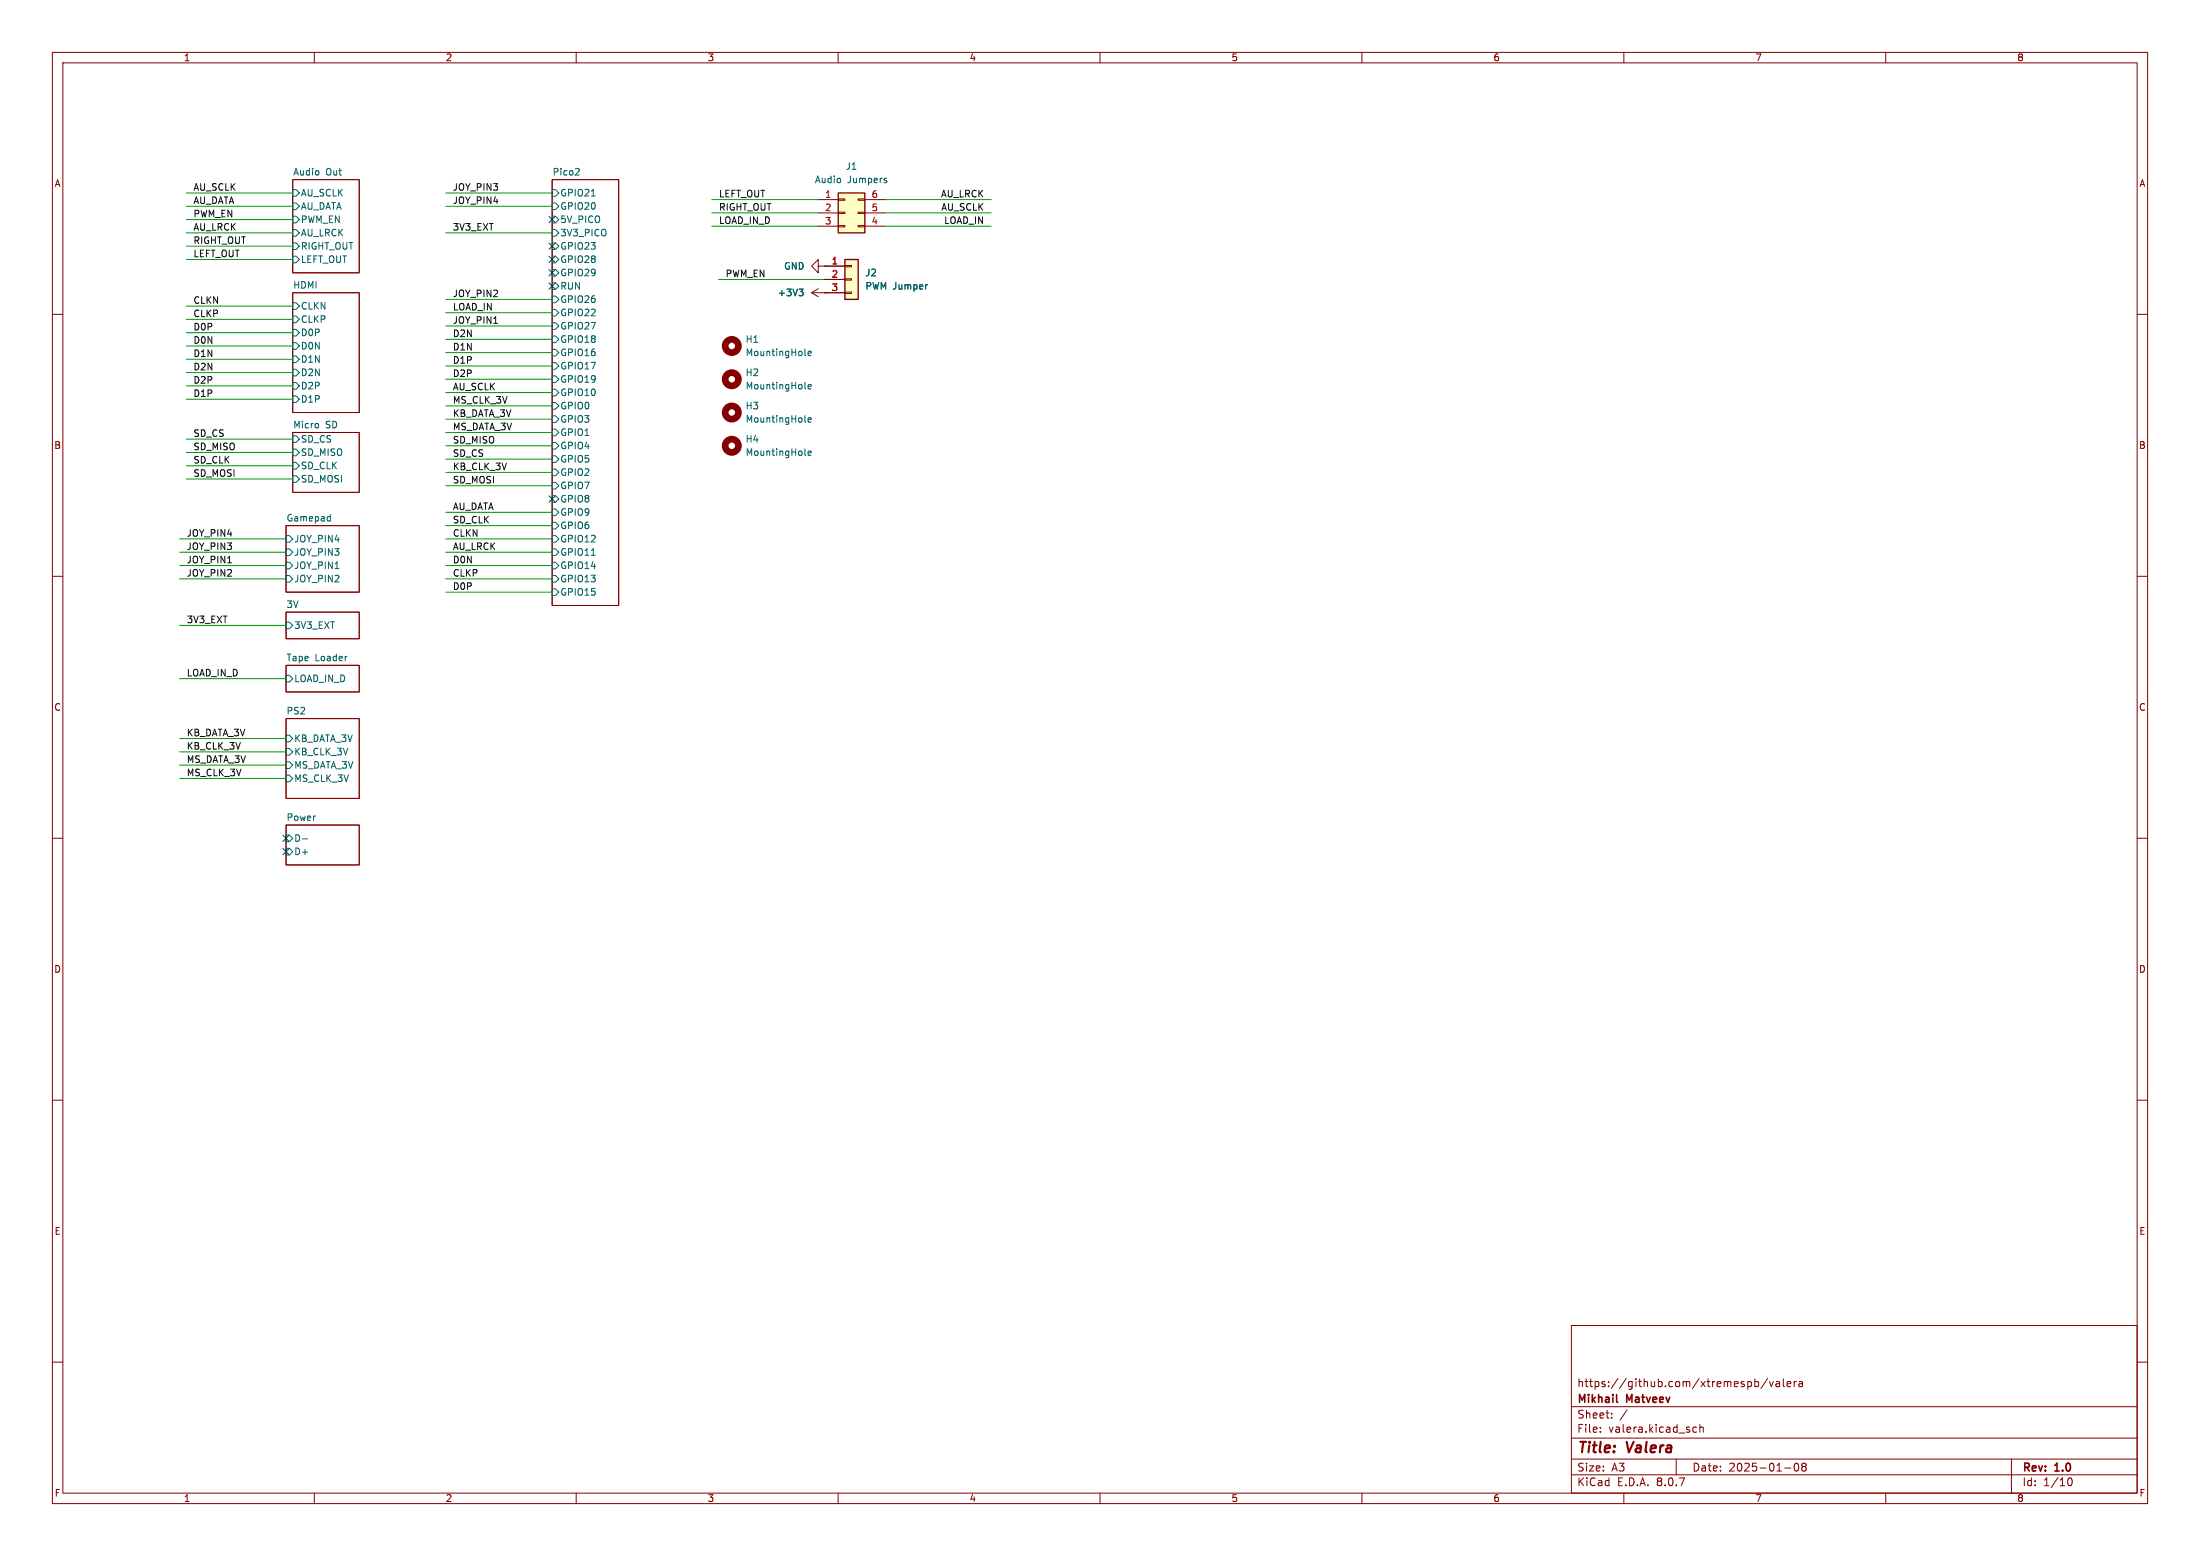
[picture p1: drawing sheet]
<svg xmlns="http://www.w3.org/2000/svg" width="420mm" height="297mm" viewBox="0 0 420 297" stroke-linecap="round" stroke-linejoin="round" font-family="sans-serif">
<g fill="none" stroke="#840000" stroke-width=".19">
<path d="M10 10h400v277h-400zM12 12h396v273h-396zM60 10v2M110 10v2M160 10v2M210 10v2M260 10v2M310 10v2M360 10v2M55.9 34.3h12.7v17.8h-12.7zM105.4 34.3h12.7v81.3h-12.7zM55.9 55.9h12.7v22.8h-12.7z"/>
<path d="M154.9 55.9l1.3 .7M154.9 55.9h2.6M156.2 55.1l-1.3 .8M157.5 55.9h.1M10 60h2M408 60h2M55.9 82.6h12.7v11.4h-12.7zM10 110h2M54.6 116.8h14v5.1h-14zM54.6 100.3h14v12.7h-14zM408 110h2M54.6 137.2h14v15.2h-14z"/>
<path d="M54.6 127h14v5.1h-14zM10 160h2M54.6 157.5h14v7.6h-14zM408 160h2M10 210h2M408 210h2M300 253h108v32h-108zM10 260h2M300 278.5h108M300 274.5h108M300 268.5h108M305.5 273.2v.2"/>
<path d="M305.5 272.5v.1M307.7 270.5v.2M307.7 269.8v.1M310.6 269.1l-1.3 1.9M320 278.5v3M323.2 273.1l.2 .3 .5-.1M323.9 272.5l-.5-.1-.2 .3M324.5 272.5l.2-.1 .4 .1 .1 .9M324.5 271.9v1.5M335 263.8l.4-.1 .3 .3-.1 .6h-.6M335 263.2v1.5M337.4 263.1l-1.2 1.9"/>
<path d="M337.8 263.7l.4 1 .3-1M339.1 263.8h.6v.9M339.7 264l-.5 .1a.29 .29 0 0 0-.2 .3 .29 .29 0 0 0 .2 .3l.5-.1M340.4 263.2v1.3l.3 .2M341.2 264.2l.7-.2-.1-.2-.4-.1-.2 .2v.7h.6M342.5 263.7v1M342.7 279.4l.2-.1a.8 .8 0 0 1 .5 .7 .8 .8 0 0 1-.5 .8l-.2-.2-.2-.4zM342.9 263.7l-.2 .1-.2 .2M343.4 263.8h.6l.1 .9M344.1 264l-.5 .1a.29 .29 0 0 0-.2 .3 .29 .29 0 0 0 .2 .3l.5-.1M344.2 279.9l-.3-.3 .3-.3 .5 .1 .1 .2-.3 .3M344.2 279.9l-.3 .3 .1 .4 .2 .2 .5-.1 .1-.2-.1-.4-.2-.2"/>
<path d="M344.2 279.9h.3M384 278.5v6.5M408 260h2M60 285v2M110 285v2M160 285v2M210 285v2M260 285v2M300 281.5h108M310 285v2M340.7 280.2h1.2M360 285v2"/>
<path d="M394.7 282.7l.2-.5 .2-.1a.8 .8 0 0 1 .5 .7 .8 .8 0 0 1-.5 .8l-.2-.2-.2-.4"/>
</g>
<path d="M308.6 267.5l.2 .2" fill="none" stroke="#840000" stroke-width=".3"/>
<g fill="none" stroke="#006464" stroke-width=".19">
<path d="M55.9 36.2h.6l.6 .6-.6 .7h-.6zM55.9 38.7h.6l.6 .7-.6 .6h-.6zM105.4 36.2h.6l.7 .6-.7 .7h-.6zM105.4 38.7h.6l.7 .7-.7 .6h-.6zM110.3 32.1l.3 .3-.1 .3-.7 .7h.8M112.9 37.4h.7M55.9 57.8h.6l.6 .6-.6 .7h-.6zM55.9 41.3h.6l.6 .6-.6 .6h-.6zM55.9 43.8h.6l.6 .7-.6 .6h-.6zM55.9 46.4h.6l.6 .6-.6 .6h-.6zM55.9 48.9h.6l.6 .6-.6 .7h-.6zM105.4 41.3h.6l.7 .6-.7 .6h-.6z"/>
<path d="M105.4 43.8h.6l.7 .7-.7 .6h-.6zM105.4 46.4h.6l.7 .6-.7 .6h-.6zM105.4 48.9h.6l.7 .6-.7 .7h-.6zM105.4 51.4h.6l.7 .7-.7 .6h-.6zM105.4 54h.6l.7 .6-.7 .6h-.6zM105.4 56.5h.6l.7 .7-.7 .6h-.6zM105.4 59.1h.6l.7 .6-.7 .6h-.6zM152.5 55.2h.8l-.4 .5M153.1 55.7l.2 .2v.3l-.2 .3M55.9 60.3h.6l.6 .7-.6 .6h-.6zM55.9 62.9h.6l.6 .6-.6 .6h-.6zM55.9 65.4h.6l.6 .6-.6 .7h-.6z"/>
<path d="M55.9 67.9h.6l.6 .7-.6 .6h-.6zM55.9 70.5h.6l.6 .6-.6 .7h-.6zM55.9 73h.6l.6 .7-.6 .6h-.6zM55.9 75.6h.6l.6 .6-.6 .6h-.6zM105.4 61.6h.6l.7 .6-.7 .7h-.6zM105.4 64.1h.6l.7 .7-.7 .6h-.6zM105.4 66.7h.6l.7 .6-.7 .6h-.6zM105.4 69.2h.6l.7 .7-.7 .6h-.6zM105.4 71.8h.6l.7 .6-.7 .6h-.6zM105.4 74.3h.6l.7 .6-.7 .7h-.6zM105.4 76.8h.6l.7 .7-.7 .6h-.6zM105.4 79.4h.6l.7 .6-.7 .6h-.6z"/>
<path d="M153.7 74.1l.1 .1M153.7 67.7l.1 .2M154.3 73.8l.6-.1-.1-.2-.4-.1-.1 .2v.6h.5M154.3 67.5l.6-.2-.1-.2-.4-.1-.1 .2v.6h.5M55.9 83.2h.6l.6 .6-.6 .7h-.6zM55.9 85.7h.6l.6 .7-.6 .6h-.6zM55.9 88.3h.6l.6 .6-.6 .6h-.6zM55.9 90.8h.6l.6 .6-.6 .7h-.6zM60.8 80.9v.7M62.7 98.6l.4 .1M63.1 98.2v1.3M63.1 99.4l-.4 .1"/>
<path d="M105.4 81.9h.6l.7 .7-.7 .6h-.6zM105.4 84.5h.6l.7 .6-.7 .6h-.6zM105.4 87h.6l.7 .6-.7 .7h-.6zM105.4 89.5h.6l.7 .7-.7 .6h-.6zM105.4 92.1h.6l.7 .6-.7 .6h-.6zM105.4 94.6h.6l.7 .7-.7 .6h-.6zM105.4 97.2h.6l.7 .6-.7 .6h-.6zM105.4 99.7h.6l.7 .6-.7 .7h-.6zM153.7 86.8l.1 .1M153.7 80.4l.1 .2M154.3 80.2l.6-.2-.1-.2-.4-.1-.1 .2v.6h.5M154.3 86.5l.6-.1-.1-.2-.4-.1-.1 .2v.6h.5"/>
<path d="M54.6 118.7h.6l.7 .7-.7 .6h-.6zM54.6 102.2h.6l.7 .7-.7 .6h-.6zM54.6 104.8h.6l.7 .6-.7 .6h-.6zM54.6 107.3h.6l.7 .7-.7 .6h-.6zM54.6 109.9h.6l.7 .6-.7 .6h-.6zM64 108.5h.7M105.4 102.2h.6l.7 .7-.7 .6h-.6zM105.4 104.8h.6l.7 .6-.7 .6h-.6zM105.4 107.3h.6l.7 .7-.7 .6h-.6zM105.4 109.9h.6l.7 .6-.7 .6h-.6zM105.4 112.4h.6l.7 .6-.7 .7h-.6zM112.9 106h.7"/>
<path d="M54.6 128.9h.6l.7 .6-.7 .7h-.6zM66.1 125.3h.2M54.6 140.3h.6l.7 .7-.7 .6h-.6zM54.6 142.9h.6l.7 .6-.7 .6h-.6zM54.6 145.4h.6l.7 .7-.7 .6h-.6zM54.6 148h.6l.7 .6-.7 .6h-.6zM54.6 159.4h.6l.7 .6-.7 .7h-.6zM54.6 161.9h.6l.7 .7-.7 .6h-.6zM57.7 160.1h1"/>
</g>
<g fill="none" stroke="#840000" stroke-width="1.3">
<circle cx="139.7" cy="66" r="1.27"/>
<circle cx="139.7" cy="72.4" r="1.27"/>
<circle cx="139.7" cy="78.7" r="1.27"/>
<circle cx="139.7" cy="85.1" r="1.27"/>
</g>
<path d="M160 36.8h5.1v7.7h-5.1z" fill="#ffffc2"/>
<path d="M156.2 38.1h3.8M160 38h1.3v.2h-1.3zM163.8 38h1.3v.2h-1.3zM165.1 38.1h3.8M156.2 40.6h3.8M156.2 43.2h3.8M160 43.1h1.3v.2h-1.3zM160 40.5h1.3v.3h-1.3zM163.8 43.1h1.3v.2h-1.3zM163.8 40.5h1.3v.3h-1.3zM165.1 40.6h3.8M165.1 43.2h3.8" fill="none" stroke="#840000" stroke-width=".19"/>
<path d="M160 36.8h5.1v7.7h-5.1z" fill="none" stroke="#840000" stroke-width=".25"/>
<path d="M169.1 34.4l.2 .2-.2 .3M169.1 34l.1 .1" fill="none" stroke="#006464" stroke-width=".19"/>
<path d="M161.3 49.5h2.5v7.7h-2.5z" fill="#ffffc2"/>
<path d="M156.2 50.8v-1.3l-1.3 1.3 1.3 1.3v-1.3h1.3M157.5 50.8h.1M157.5 55.9h.1M157.5 50.8h3.8M157.5 53.3h3.8M157.5 55.9h3.8M161.3 55.8h1.3v.2h-1.3zM161.3 53.2h1.3v.3h-1.3zM161.3 50.7h1.3v.2h-1.3z" fill="none" stroke="#840000" stroke-width=".19"/>
<path d="M161.3 49.5h2.5v7.7h-2.5z" fill="none" stroke="#840000" stroke-width=".25"/>
<path d="M152.5 55.2h.8l-.4 .5M153.1 55.7l.2 .2v.3l-.2 .3M176.9 54.3h.2" fill="none" stroke="#006464" stroke-width=".19"/>
<path d="M94.3 61.7h.7M43.5 107.4h.7" fill="none" stroke="#0f0f0f" stroke-width=".19"/>
<g fill="none" stroke="#009600" stroke-width=".19">
<path d="M35.6 36.8h20.3M35.6 39.4h20.3M85.1 36.8h20.3M85.1 39.4h20.3M135.9 38.1h20.3M168.9 38.1h20.3M35.6 47h20.3M35.6 44.5h20.3M35.6 41.9h20.3M35.6 49.5h20.3M35.6 58.4h20.3M85.1 44.5h20.3"/>
<path d="M85.1 59.7h20.3M85.1 57.2h20.3M135.9 40.6h20.3M135.9 43.2h20.3M137.2 53.3h20.3M168.9 40.6h20.3M168.9 43.2h20.3M35.6 66h20.3M35.6 68.6h20.3M35.6 73.7h20.3M35.6 76.2h20.3M35.6 71.1h20.3"/>
<path d="M35.6 63.5h20.3M35.6 61h20.3M85.1 67.3h20.3M85.1 64.8h20.3M85.1 69.9h20.3M85.1 62.2h20.3M85.1 72.4h20.3M85.1 74.9h20.3M85.1 77.5h20.3M35.6 91.4h20.3M35.6 86.4h20.3M35.6 88.9h20.3"/>
<path d="M35.6 83.8h20.3M85.1 97.8h20.3M85.1 85.1h20.3M85.1 82.6h20.3M85.1 80h20.3M85.1 87.6h20.3M85.1 90.2h20.3M85.1 92.7h20.3M34.3 102.9h20.3M34.3 105.4h20.3M34.3 108h20.3M34.3 119.4h20.3"/>
<path d="M34.3 110.5h20.3M85.1 102.9h20.3M85.1 113h20.3M85.1 105.4h20.3M85.1 108h20.3M85.1 110.5h20.3M85.1 100.3h20.3M34.3 129.5h20.3M34.3 148.6h20.3M34.3 143.5h20.3M34.3 146.1h20.3M34.3 141h20.3"/>
</g>
<g fill="none" stroke="#000084" stroke-width=".19">
<path d="M104.8 41.3l1.2 1.2M104.8 54l1.2 1.2M104.8 51.5l1.2 1.2M104.8 46.4l1.2 1.2M104.8 48.9l1.2 1.2M106 41.3l-1.2 1.2M106 54l-1.2 1.2M106 51.5l-1.2 1.2M106 46.4l-1.2 1.2M106 48.9l-1.2 1.2M104.8 94.6l1.2 1.3M106 94.6l-1.2 1.3"/>
<path d="M54 159.4l1.2 1.2M55.2 159.4l-1.2 1.2M54 162l1.2 1.2M55.2 162l-1.2 1.2"/>
</g>
<g font-size="2.8" fill="#840000">
<text x="301" y="277.9">Title:</text>
<text x="310.6" y="277.9">Valera</text>
</g>
<g font-size="2.1" fill="#840000">
<text x="301" y="268.2">Mikhail</text>
<text x="301" y="265">https://github.com/xtremespb/valera</text>
<text x="310.6" y="268.2">Matveev</text>
<text x="301" y="273.7">File:</text>
<text x="301" y="271">Sheet:</text>
<text x="307.1" y="273.7">valera.kicad_sch</text>
<text x="301" y="281.1">Size:</text>
<text x="307.6" y="281.1">A3</text>
<text x="323" y="281.1">Date:</text>
<text x="330" y="281.1">2025-01-08</text>
<text x="386" y="281.3">Rev:</text>
<text x="392.4" y="281.3">1.0</text>
<text x="301" y="283.9">KiCad</text>
<text x="308.7" y="283.9">E.D.A.</text>
<text x="316.3" y="283.9">8.0.7</text>
<text x="386" y="283.9">Id:</text>
<text x="390.1" y="283.9">1/10</text>
</g>
<g font-size="1.8" fill="#840000">
<text x="35" y="11.9">1</text>
<text x="85" y="11.9">2</text>
<text x="135" y="11.9">3</text>
<text x="185" y="11.9">4</text>
<text x="235" y="11.9">5</text>
<text x="285" y="11.9">6</text>
<text x="335" y="11.9">7</text>
<text x="385" y="11.9">8</text>
<text x="10.3" y="35.9">A</text>
<text x="408.3" y="35.9">A</text>
<text x="10.3" y="85.9">B</text>
<text x="408.2" y="85.9">B</text>
<text x="10.3" y="135.9">C</text>
<text x="408.2" y="135.9">C</text>
<text x="10.3" y="185.9">D</text>
<text x="408.2" y="185.9">D</text>
<text x="10.3" y="235.9">E</text>
<text x="408.3" y="235.9">E</text>
<text x="10.3" y="285.9">F</text>
<text x="35" y="286.9">1</text>
<text x="85" y="286.9">2</text>
<text x="135" y="286.9">3</text>
<text x="185" y="286.9">4</text>
<text x="235" y="286.9">5</text>
<text x="285" y="286.9">6</text>
<text x="335" y="286.9">7</text>
<text x="385" y="286.9">8</text>
<text x="408.3" y="285.9">F</text>
</g>
<g font-size="1.8" fill="#006464">
<text x="55.9" y="33.6">Audio</text>
<text x="62.2" y="33.6">Out</text>
<text x="105.4" y="33.6">Pico2</text>
<text x="155.5" y="35.2">Audio</text>
<text x="161.4" y="32.6">J1</text>
<text x="161.8" y="35.2">Jumpers</text>
<text x="57.3" y="37.7">AU_SCLK</text>
<text x="57.3" y="40.2">AU_DATA</text>
<text x="106.9" y="37.7">GPIO21</text>
<text x="106.9" y="40.2">GPIO20</text>
<text x="57.3" y="42.8">PWM_EN</text>
<text x="57.3" y="45.3">AU_LRCK</text>
<text x="57.3" y="47.9">RIGHT_OUT</text>
<text x="106.9" y="42.8">5V_PICO</text>
<text x="106.9" y="45.3">3V3_PICO</text>
<text x="106.9" y="47.9">GPIO23</text>
<text x="57.3" y="50.4">LEFT_OUT</text>
<text x="106.9" y="50.4">GPIO28</text>
<text x="106.9" y="52.9">GPIO29</text>
<text x="149.6" y="51.7">GND</text>
<text x="165.1" y="52.9">J2</text>
<text x="55.9" y="55.2">HDMI</text>
<text x="57.3" y="59.3">CLKN</text>
<text x="106.9" y="55.5">RUN</text>
<text x="106.9" y="58">GPIO26</text>
<text x="148.4" y="56.7">+3V3</text>
<text x="165.1" y="55.5">PWM Jumper</text>
<text x="57.3" y="61.8">CLKP</text>
<text x="57.3" y="64.4">D0P</text>
<text x="106.9" y="60.6">GPIO22</text>
<text x="106.9" y="63.1">GPIO27</text>
<text x="106.9" y="65.6">GPIO18</text>
<text x="142.2" y="65.6">H1</text>
<text x="57.3" y="66.9">D0N</text>
<text x="57.3" y="69.4">D1N</text>
<text x="57.3" y="72">D2N</text>
<text x="106.9" y="68.2">GPIO16</text>
<text x="106.9" y="70.7">GPIO17</text>
<text x="142.2" y="72">H2</text>
<text x="142.2" y="68.2">MountingHole</text>
<text x="57.3" y="74.5">D2P</text>
<text x="57.3" y="77.1">D1P</text>
<text x="106.9" y="73.3">GPIO19</text>
<text x="106.9" y="75.8">GPIO10</text>
<text x="142.2" y="74.5">MountingHole</text>
<text x="55.9" y="81.8">Micro</text>
<text x="62.1" y="81.8">SD</text>
<text x="106.9" y="78.3">GPIO0</text>
<text x="106.9" y="80.9">GPIO3</text>
<text x="106.9" y="83.4">GPIO1</text>
<text x="142.2" y="78.3">H3</text>
<text x="142.2" y="80.9">MountingHole</text>
<text x="57.3" y="84.7">SD_CS</text>
<text x="57.3" y="87.2">SD_MISO</text>
<text x="57.3" y="89.8">SD_CLK</text>
<text x="106.9" y="86">GPIO4</text>
<text x="106.9" y="88.5">GPIO5</text>
<text x="142.2" y="84.7">H4</text>
<text x="142.2" y="87.2">MountingHole</text>
<text x="57.3" y="92.3">SD_MOSI</text>
<text x="106.9" y="91">GPIO2</text>
<text x="106.9" y="93.6">GPIO7</text>
<text x="54.6" y="99.6">Gamepad</text>
<text x="106.9" y="96.1">GPIO8</text>
<text x="106.9" y="98.7">GPIO9</text>
<text x="106.9" y="101.2">GPIO6</text>
<text x="56.1" y="103.7">JOY_PIN4</text>
<text x="56.1" y="106.3">JOY_PIN3</text>
<text x="106.9" y="103.7">GPIO12</text>
<text x="106.9" y="106.3">GPIO11</text>
<text x="56.1" y="108.8">JOY_PIN1</text>
<text x="56.1" y="111.4">JOY_PIN2</text>
<text x="106.9" y="108.8">GPIO14</text>
<text x="106.9" y="111.4">GPIO13</text>
<text x="106.9" y="113.9">GPIO15</text>
<text x="54.6" y="116.1">3V</text>
<text x="56.1" y="120.2">3V3_EXT</text>
<text x="54.6" y="126.3">Tape</text>
<text x="56.1" y="130.4">LOAD_IN_D</text>
<text x="60.1" y="126.3">Loader</text>
<text x="54.6" y="136.4">PS2</text>
<text x="56.1" y="141.8">KB_DATA_3V</text>
<text x="56.1" y="144.4">KB_CLK_3V</text>
<text x="56.1" y="146.9">MS_DATA_3V</text>
<text x="56.1" y="149.5">MS_CLK_3V</text>
<text x="54.6" y="156.8">Power</text>
<text x="56.1" y="160.9">D-</text>
<text x="56.1" y="163.4">D+</text>
</g>
<g font-size="1.8" fill="#0f0f0f">
<text x="36.8" y="41.6">PWM_EN</text>
<text x="36.8" y="36.5">AU_SCLK</text>
<text x="36.8" y="39">AU_DATA</text>
<text x="86.4" y="36.5">JOY_PIN3</text>
<text x="86.4" y="39">JOY_PIN4</text>
<text x="137.2" y="37.8">LEFT_OUT</text>
<text x="137.2" y="40.3">RIGHT_OUT</text>
<text x="179.5" y="37.8">AU_LRCK</text>
<text x="179.6" y="40.3">AU_SCLK</text>
<text x="36.8" y="44.1">AU_LRCK</text>
<text x="36.8" y="46.6">RIGHT_OUT</text>
<text x="86.4" y="44.1">3V3_EXT</text>
<text x="137.2" y="42.8">LOAD_IN_D</text>
<text x="180.1" y="42.8">LOAD_IN</text>
<text x="36.8" y="49.2">LEFT_OUT</text>
<text x="138.4" y="53">PWM_EN</text>
<text x="36.8" y="58.1">CLKN</text>
<text x="86.4" y="59.3">LOAD_IN</text>
<text x="86.4" y="56.8">JOY_PIN2</text>
<text x="36.8" y="65.7">D0N</text>
<text x="36.8" y="63.2">D0P</text>
<text x="36.8" y="60.6">CLKP</text>
<text x="86.4" y="61.9">JOY_PIN1</text>
<text x="86.4" y="64.4">D2N</text>
<text x="36.8" y="70.8">D2N</text>
<text x="36.8" y="68.2">D1N</text>
<text x="86.4" y="67">D1N</text>
<text x="86.4" y="69.5">D1P</text>
<text x="36.8" y="75.9">D1P</text>
<text x="36.8" y="73.3">D2P</text>
<text x="86.4" y="74.6">AU_SCLK</text>
<text x="86.4" y="77.1">MS_CLK_3V</text>
<text x="86.4" y="72">D2P</text>
<text x="36.8" y="83.5">SD_CS</text>
<text x="86.4" y="82.2">MS_DATA_3V</text>
<text x="86.4" y="79.7">KB_DATA_3V</text>
<text x="36.8" y="86">SD_MISO</text>
<text x="36.8" y="88.6">SD_CLK</text>
<text x="86.4" y="89.8">KB_CLK_3V</text>
<text x="86.4" y="87.3">SD_CS</text>
<text x="86.4" y="84.7">SD_MISO</text>
<text x="36.8" y="91.1">SD_MOSI</text>
<text x="86.4" y="92.4">SD_MOSI</text>
<text x="86.4" y="97.4">AU_DATA</text>
<text x="86.4" y="100">SD_CLK</text>
<text x="35.6" y="105.1">JOY_PIN3</text>
<text x="35.6" y="107.6">JOY_PIN1</text>
<text x="35.6" y="102.5">JOY_PIN4</text>
<text x="86.4" y="107.6">D0N</text>
<text x="86.4" y="102.5">CLKN</text>
<text x="86.4" y="105.1">AU_LRCK</text>
<text x="35.6" y="110.1">JOY_PIN2</text>
<text x="86.4" y="110.1">CLKP</text>
<text x="86.4" y="112.7">D0P</text>
<text x="35.6" y="119">3V3_EXT</text>
<text x="35.6" y="129.2">LOAD_IN_D</text>
<text x="35.6" y="140.6">KB_DATA_3V</text>
<text x="35.6" y="143.2">KB_CLK_3V</text>
<text x="35.6" y="148.2">MS_CLK_3V</text>
<text x="35.6" y="145.7">MS_DATA_3V</text>
</g>
<g font-size="1.8" fill="#a90000">
<text x="157.4" y="37.8">1</text>
<text x="157.4" y="40.4">2</text>
<text x="166.3" y="40.4">5</text>
<text x="166.3" y="37.8">6</text>
<text x="157.4" y="42.9">3</text>
<text x="166.3" y="42.9">4</text>
<text x="158.7" y="50.5">1</text>
<text x="158.7" y="53.1">2</text>
<text x="158.7" y="55.6">3</text>
</g>
</svg>
